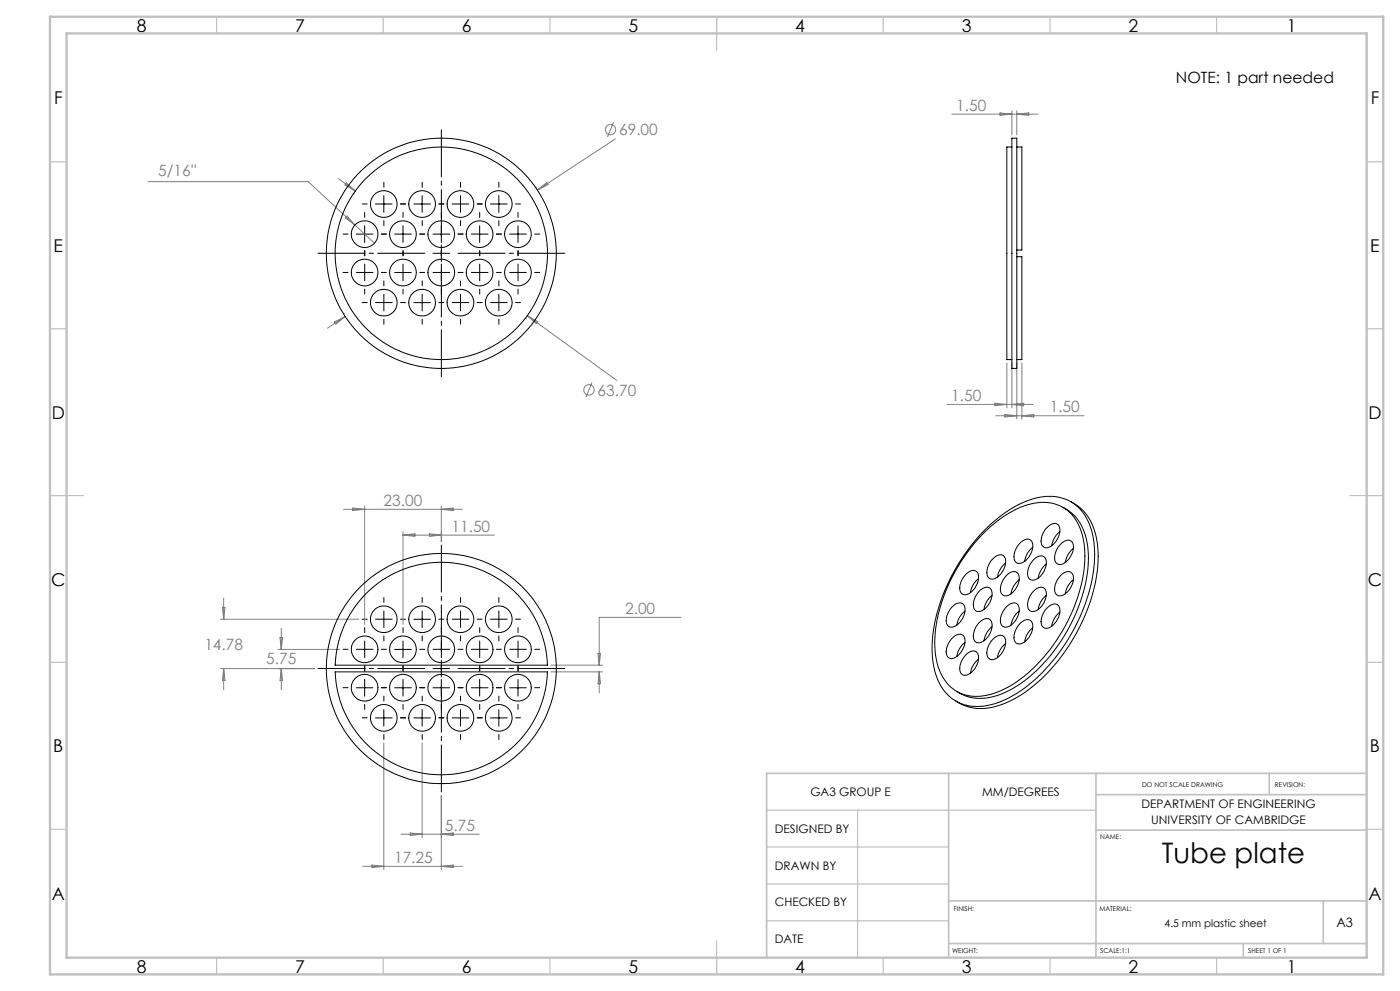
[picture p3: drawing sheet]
<svg xmlns="http://www.w3.org/2000/svg" width="420mm" height="297mm" viewBox="0 0 420 297" stroke-linecap="round" stroke-linejoin="round" font-family="sans-serif">
<g fill="none" stroke="#808080" stroke-width=".3">
<path d="M184 36.6l-1.8 4.5M285.6 34.2h25.8M300 33.8l3.6 .4-3.6 .4zM303.6 33.2v7.2M305 33.2v7.2M305 34.2l3.6-.4v.8zM44.4 54.4h48.1l19.8 18.5M101.5 53.5l5.1 3.8M103.9 54.9l2.7 2.4-3.1-1.8zM106 58.1h.1M160.7 56.2h.1M161.2 57l2.8-2.3 .4 .6z"/>
<path d="M184.6 41.6l-23.4 15.4M104.1 64.7l2.4 2.7-2.9-2.1zM100.4 96.5l3.1-1.6-2.7 2.2zM103 94h.1M103.5 94.9l-5.3 3.5M157.6 95.4h.1M158.2 94.6l26.8 19.4M158.2 94.6l3.1 1.8-.4 .6zM177.6 114.6l-1.8 4.5M302 108.8v13.4M303.6 108.8v13.4M305 108.8v16.8"/>
<path d="M306.6 108.8v16.8M284.1 121.2h25.8M298.5 120.9l3.5 .3-3.5 .4zM298.7 124.6h26.5M301.5 124.2l3.5 .4-3.5 .4zM303.6 121.2l3.5-.3v.7zM306.6 124.6l3.5-.4v.8zM103 152.6h35.7M105.8 152.3l3.6 .3-3.6 .4zM109.4 151.7v35.4M120.9 159.4v27.7M128.8 160l3.6 .4-3.6 .4z"/>
<path d="M132.4 151.7v10.7M132.4 152.6l3.6-.3v.7zM67.1 179.2v6.4M120.9 160.4h27.4M120.9 160.4l3.6-.4v.8zM66.1 185.6h41.5M66.7 182h.8l-.4 3.6zM83.4 194.6h18.5M84 191.1h.8l-.4 3.5zM84.4 188.3v6.3M165.2 199.4h15.6M179.4 195.8h.8l-.4 3.6z"/>
<path d="M204.3 185h-24.5v14.4M66.1 200.4h28.3M67.1 200.4l.4 3.5h-.8zM67.1 200.4v6.3M84.4 200.4v6.3M84.4 200.4l.4 3.5h-.8zM165.2 201.4h15.6M179.8 201.4v6.3M179.8 201.4l.4 3.5h-.8zM115.1 222.6v38M126.6 222.6v28.4M132.4 238.4v22.2"/>
<path d="M108.8 259.6h29.9M111.6 259.3l3.5 .3-3.5 .4zM120.3 250h23.5M123.1 249.6l3.5 .4-3.5 .4zM132.4 250l3.6-.4v.8zM132.4 259.6l3.6-.3v.7z"/>
<circle cx="183.2" cy="38.8" r="1.55"/>
<circle cx="176.7" cy="116.8" r="1.56"/>
</g>
<path d="M127.4 75.9h-32M132.4 70.9v-32M137.4 75.9h32M132.4 80.9v32M132.4 195.3v-32M127.4 200.3h-32M132.4 205.3v32M137.4 200.3h32" fill="none" stroke="#000" stroke-width=".3" stroke-dasharray="15.2 1.3 1.3 1.3" stroke-dashoffset="1.1"/>
<g fill="none" stroke="#000" stroke-width=".3" stroke-dasharray="15.2 1.3 1.3 1.3">
<path d="M115.2 56.1v-1.5M126.7 56.1v-1.5M138.2 56.1v-1.5M149.7 56.1v-1.5M104.4 70.2h-1.5M109.4 76.7v-1.5M109.4 65.2v-1.5M109.4 75.2v1.5M110.2 61.1h-1.5M114.4 70.2h1.5M115.2 66.1v1.5M115.9 70.2h-1.5"/>
<path d="M120.2 61.1h1.5M120.9 76.7v-1.5M120.9 65.2v-1.5M120.9 75.2v1.5M121.7 61.1h-1.5M125.9 70.2h1.5M126.7 66.1v1.5M127.4 70.2h-1.5M131.7 61.1h1.5M132.4 76.7v-1.5M132.4 65.2v-1.5M132.4 75.2v1.5"/>
<path d="M133.2 61.1h-1.5M137.4 70.2h1.5M138.2 66.1v1.5M138.9 70.2h-1.5M143.2 61.1h1.5M143.9 76.7v-1.5M143.9 65.2v-1.5M143.9 75.2v1.5M144.7 61.1h-1.5M148.9 70.2h1.5M149.7 66.1v1.5M150.4 70.2h-1.5"/>
<path d="M154.7 61.1h1.5M155.4 76.7v-1.5M155.4 65.2v-1.5M155.4 75.2v1.5M160.4 70.2h1.5M104.4 81.7h-1.5M109.4 81.7v-2.5M109.4 81.7h-2.5M109.4 81.7v2.5M109.4 81.7h2.5M109.4 86.7v1.5M110.2 90.7h-1.5"/>
<path d="M114.4 81.7h1.5M115.2 90.7v-2.5M115.2 90.7h-2.5M115.2 90.7v2.5M115.2 90.7h2.5M115.2 85.7v-1.5M115.2 95.7v1.5M120.2 90.7h1.5M120.9 86.7v1.5M125.9 81.7h1.5M126.7 85.7v-1.5M126.7 95.7v1.5"/>
<path d="M131.7 90.7h1.5M132.4 81.7v-2.5M132.4 81.7h-2.5M132.4 81.7v2.5M132.4 81.7h2.5M132.4 86.7v1.5M137.4 81.7h1.5M138.2 90.7v-2.5M138.2 90.7h-2.5M138.2 90.7v2.5M138.2 90.7h2.5M138.2 85.7v-1.5"/>
<path d="M138.2 95.7v1.5M143.2 90.7h1.5M143.9 81.7v-2.5M143.9 81.7h-2.5M143.9 81.7v2.5M143.9 81.7h2.5M143.9 86.7v1.5M148.9 81.7h1.5M149.7 90.7v-2.5M149.7 90.7h-2.5M149.7 90.7v2.5M149.7 90.7h2.5"/>
<path d="M149.7 85.7v-1.5M149.7 95.7v1.5M154.7 90.7h1.5M155.4 81.7v-2.5M155.4 81.7h-2.5M155.4 81.7v2.5M155.4 81.7h2.5M155.4 86.7v1.5M160.4 81.7h1.5M104.4 194.6h-1.5M109.4 194.6v-2.5M109.4 194.6h-2.5"/>
<path d="M109.4 194.6v2.5M109.4 194.6h2.5M109.4 189.6v-1.5M109.4 199.6v1.5M110.2 185.6h-1.5M114.4 194.6h1.5M115.2 185.6v-2.5M115.2 185.6h-2.5M115.2 185.6v2.5M115.2 185.6h2.5M115.2 180.6v-1.5M115.2 190.6v1.5"/>
<path d="M120.2 185.6h1.5M120.9 189.6v-1.5M120.9 199.6v1.5M125.9 194.6h1.5M126.7 180.6v-1.5M126.7 190.6v1.5M131.7 185.6h1.5M132.4 194.6v-2.5M132.4 194.6h-2.5M132.4 194.6v2.5M132.4 194.6h2.5M132.4 189.6v-1.5"/>
<path d="M132.4 199.6v1.5M137.4 194.6h1.5M138.2 185.6v-2.5M138.2 185.6h-2.5M138.2 185.6v2.5M138.2 185.6h2.5M138.2 180.6v-1.5M138.2 190.6v1.5M143.2 185.6h1.5M143.9 194.6v-2.5M143.9 194.6h-2.5M143.9 194.6v2.5"/>
<path d="M143.9 194.6h2.5M143.9 189.6v-1.5M143.9 199.6v1.5M148.9 194.6h1.5M149.7 185.6v-2.5M149.7 185.6h-2.5M149.7 185.6v2.5M149.7 185.6h2.5M149.7 180.6v-1.5M149.7 190.6v1.5M154.7 185.6h1.5M155.4 194.6v-2.5"/>
<path d="M155.4 194.6h-2.5M155.4 194.6v2.5M155.4 194.6h2.5M155.4 189.6v-1.5M155.4 199.6v1.5M160.4 194.6h1.5M104.4 206.1h-1.5M109.4 201.1v-1.5M109.4 211.1v1.5M110.2 215.1h-1.5M114.4 206.1h1.5M115.2 210.1v-1.5"/>
<path d="M115.9 206.1h-1.5M120.2 215.1h1.5M120.9 201.1v-1.5M120.9 211.1v1.5M121.7 215.1h-1.5M125.9 206.1h1.5M126.7 210.1v-1.5M127.4 206.1h-1.5M131.7 215.1h1.5M132.4 201.1v-1.5M132.4 211.1v1.5M133.2 215.1h-1.5"/>
<path d="M137.4 206.1h1.5M138.2 210.1v-1.5M138.9 206.1h-1.5M143.2 215.1h1.5M143.9 201.1v-1.5M143.9 211.1v1.5M144.7 215.1h-1.5M148.9 206.1h1.5M149.7 210.1v-1.5M150.4 206.1h-1.5M154.7 215.1h1.5M155.4 201.1v-1.5"/>
<path d="M155.4 211.1v1.5M160.4 206.1h1.5M115.2 220.1v1.5M126.7 220.1v1.5M138.2 220.1v1.5M149.7 220.1v1.5"/>
</g>
<g fill="none" stroke="#000" stroke-width=".3">
<path d="M115.1 58.6v5M126.6 58.6v5M138.1 58.6v5M149.6 58.6v5M303.6 41.4h1.4v69h-1.4zM303.6 44.1h-1.6v63.7h1.6M305 44.1h1.6v30.8h-1.6M106.9 70.2h5M109.4 67.7v5M112.6 61.1h5.1M118.4 70.2h5M120.9 67.7v5"/>
<path d="M120.9 79.2v5M124.1 61.1h5.1M129.9 75.9h5M129.9 70.2h5M132.4 67.7v5M132.4 73.4v5M135.6 61.1h5.1M141.4 70.2h5M143.9 67.7v5M147.1 61.1h5.1M152.9 70.2h5M155.4 67.7v5"/>
<path d="M305 76.9h1.6v30.9h-1.6M118.4 81.7h5M124.1 90.7h5.1M126.6 88.2v5M295.1 159.8a29.4 29.4 0 0 1 16.2-9.1 11.8 11.8 0 0 1 13.3 9.4 35.5 35.5 0 0 1-2.4 22 49.7 49.7 0 0 1-19 23.4 17.9 17.9 0 0 1-14.3 2.6 13.4 13.4 0 0 1-8.2-11.5 42.5 42.5 0 0 1 6.6-26.6 53.1 53.1 0 0 1 7.8-10.2zM296.1 158.2a30.5 30.5 0 0 1 17.9-9.4 12.5 12.5 0 0 1 13.2 9.5 36.3 36.3 0 0 1-1.6 22.7 54.1 54.1 0 0 1-21 27.1 20 20 0 0 1-15.2 3.1 13.5 13.5 0 0 1-9.2-11 42.2 42.2 0 0 1 4.6-26.2 57.7 57.7 0 0 1 11.3-15.8zM313.7 158.5a2.88 2.88 0 0 1 3.7-1.3 4.7 4.7 0 0 1-1.5 6.1 2.01 2.01 0 0 1-3.4 0 5.2 5.2 0 0 1 1.2-4.8zM318 159.3a6.5 6.5 0 0 0-2.5 4.2M318.9 152a14.1 14.1 0 0 1 7.4 11.8 43.8 43.8 0 0 1-7 26.7 41.9 41.9 0 0 1-19.2 17.6 13.9 13.9 0 0 1-13.1-.9M321.3 150.4a15.3 15.3 0 0 1 7.9 12.8 47.9 47.9 0 0 1-7.9 29.2 45.1 45.1 0 0 1-20 18.5 14.8 14.8 0 0 1-14.5-.8M110.5 177.2a31.8 31.8 0 0 1 34-6.3 31.8 31.8 0 0 1 19.7 28.5h-63.7a32 32 0 0 1 10-22.2zM289.7 172.2a2.33 2.33 0 0 1 3.5-.6 5.3 5.3 0 0 1-3.9 6.7 2.11 2.11 0 0 1-1.3-3l.5-1.4z"/>
<path d="M293.5 173.4a6.5 6.5 0 0 0-2.4 4.2M293.7 177.2a2.54 2.54 0 0 1 3.4-.8 4.8 4.8 0 0 1-1.5 5.9 2 2 0 0 1-3.4 .1 5.4 5.4 0 0 1 1.5-5.2zM297.5 167.9a2.88 2.88 0 0 1 3.6-1.3 4.7 4.7 0 0 1-1.5 6 2.01 2.01 0 0 1-3.3 .1 5.2 5.2 0 0 1 1.2-4.8zM297.6 178.4a6.7 6.7 0 0 0-2.4 4.2M301.7 168.7a6.5 6.5 0 0 0-2.4 4.2M301.9 172.5a2.32 2.32 0 0 1 3.5-.6 5.3 5.3 0 0 1-3.5 6.7 1.94 1.94 0 0 1-1.7-2.9l.5-1.5zM305.8 173.7a6.5 6.5 0 0 0-2.5 4.2M306.3 162.5a2.01 2.01 0 0 1 3.3 0 5.6 5.6 0 0 1-3.7 6.4 1.82 1.82 0 0 1-1.7-2.5 6.6 6.6 0 0 1 2.1-3.9zM309.8 164a6.3 6.3 0 0 0-2.4 4.2M310 177.2a2.54 2.54 0 0 1 3.3-.8 4.1 4.1 0 0 1-.5 4.8 3.3 3.3 0 0 1-3.7 1.9 3.6 3.6 0 0 1 0-4.6zM310 167.8a2.33 2.33 0 0 1 3.5-.6 5.3 5.3 0 0 1-2.1 6.1 1.84 1.84 0 0 1-2.3 .4 1.84 1.84 0 0 1-.8-2.3 6.1 6.1 0 0 1 1.7-3.6zM313.9 178.5a6.5 6.5 0 0 0-2.4 4.2"/>
<path d="M313.9 169a6.7 6.7 0 0 0-2.4 4.2M318.1 172.5a2.34 2.34 0 0 1 3.6-.6 5.4 5.4 0 0 1-2.9 6.5 1.77 1.77 0 0 1-2-.3 1.77 1.77 0 0 1-.4-2 6.5 6.5 0 0 1 1.7-3.6zM318.1 163.2a2.32 2.32 0 0 1 3.6-.7 5.4 5.4 0 0 1-2.9 6.5 1.77 1.77 0 0 1-2-.3 1.77 1.77 0 0 1-.4-1.9 6.5 6.5 0 0 1 1.7-3.6zM322 173.7a6.5 6.5 0 0 0-2.4 4.2M322 164.4a6.5 6.5 0 0 0-2.4 4.2M118.4 194.6h5M120.9 192.1v5M124.1 185.6h5.1M126.6 183.1v5M132.4 197.9v5M285.6 191.3a2.34 2.34 0 0 1 3.5-.6 5.2 5.2 0 0 1-3.8 6.7 2.11 2.11 0 0 1-1.3-3l.7-1.9zM285.6 181.9a2.34 2.34 0 0 1 3.5-.6 5.4 5.4 0 0 1-2.8 6.5 1.77 1.77 0 0 1-2-.3 1.77 1.77 0 0 1-.4-2 6.5 6.5 0 0 1 1.7-3.6z"/>
<path d="M289.5 192.5a6.5 6.5 0 0 0-2.4 4.2M289.5 183.2a6.3 6.3 0 0 0-2.4 4.2M290 196a2.01 2.01 0 0 1 3.4 0 5.6 5.6 0 0 1-3.7 6.4 1.82 1.82 0 0 1-1.8-2.5 6.6 6.6 0 0 1 2.1-3.9zM293.5 197.6a6.5 6.5 0 0 0-2.4 4.2M293.7 186.6a2.54 2.54 0 0 1 3.4-.9 4.9 4.9 0 0 1-1.5 6.1 2.02 2.02 0 0 1-3.4 0 5.4 5.4 0 0 1 1.5-5.2zM297.6 187.9a6.5 6.5 0 0 0-2.4 4.1M297.8 191.7a2.32 2.32 0 0 1 3.5-.7 5.2 5.2 0 0 1-3.8 6.7 2.07 2.07 0 0 1-1.3-2.9l.5-1.4zM301.7 192.9a6.5 6.5 0 0 0-2.4 4.2M301.9 181.9a2.34 2.34 0 0 1 3.5-.6 5.4 5.4 0 0 1-2.8 6.5 1.77 1.77 0 0 1-2-.3 1.77 1.77 0 0 1-.5-2 6.5 6.5 0 0 1 1.8-3.6zM305.8 183.2a6.3 6.3 0 0 0-2.5 4.2M305.9 187a2.33 2.33 0 0 1 3.6-.7 5.3 5.3 0 0 1-3.9 6.7 2.11 2.11 0 0 1-1.3-2.9l.5-1.4zM309.8 188.2a6.3 6.3 0 0 0-2.4 4.2"/>
<path d="M313.7 182.6a2.88 2.88 0 0 1 3.7-1.2 4.7 4.7 0 0 1-1.5 6 2.01 2.01 0 0 1-3.4 0 5.2 5.2 0 0 1 1.2-4.8zM318 183.5a6.5 6.5 0 0 0-2.5 4.2M100.5 201.4h63.7a31.9 31.9 0 0 1-31.8 30.8 31.9 31.9 0 0 1-31.9-30.8zM106.9 206.1h5M109.4 203.6v5M112.6 215.2h5.1M115.1 212.7v4.9M118.4 206.1h5M120.9 203.6v5M124.1 215.2h5.1M126.6 212.7v4.9M129.9 200.4h5"/>
<path d="M129.9 206.1h5M132.4 203.6v5M135.6 215.2h5.1M138.1 212.7v4.9M141.4 206.1h5M143.9 203.6v5M147.1 215.2h5.1M149.6 212.7v4.9M152.9 206.1h5M155.4 203.6v5"/>
<circle cx="109.4" cy="70.2" r="4"/>
<circle cx="115.2" cy="61.2" r="4"/>
<circle cx="120.9" cy="70.2" r="4"/>
<circle cx="126.6" cy="61.2" r="4"/>
<circle cx="132.4" cy="70.2" r="4"/>
<circle cx="132.4" cy="75.9" r="34.5"/>
<circle cx="132.4" cy="75.9" r="31.9"/>
<circle cx="138.1" cy="61.2" r="4"/>
<circle cx="143.9" cy="70.2" r="4"/>
<circle cx="149.6" cy="61.2" r="4"/>
<circle cx="155.4" cy="70.2" r="4"/>
<circle cx="109.4" cy="81.7" r="4"/>
<circle cx="115.2" cy="90.7" r="4"/>
<circle cx="120.9" cy="81.7" r="4"/>
<circle cx="126.6" cy="90.7" r="4"/>
<circle cx="132.4" cy="81.7" r="4"/>
<circle cx="138.1" cy="90.7" r="4"/>
<circle cx="143.9" cy="81.7" r="4"/>
<circle cx="149.6" cy="90.7" r="4"/>
<circle cx="155.4" cy="81.7" r="4"/>
<circle cx="109.4" cy="194.6" r="4"/>
<circle cx="115.2" cy="185.6" r="4"/>
<circle cx="120.9" cy="194.6" r="4"/>
<circle cx="126.6" cy="185.6" r="4"/>
<circle cx="132.4" cy="194.6" r="4"/>
<circle cx="138.1" cy="185.6" r="4"/>
<circle cx="143.9" cy="194.6" r="4"/>
<circle cx="149.6" cy="185.6" r="4"/>
<circle cx="155.4" cy="194.6" r="4"/>
<circle cx="109.4" cy="206.1" r="4"/>
<circle cx="115.2" cy="215.1" r="4"/>
<circle cx="120.9" cy="206.1" r="4"/>
<circle cx="126.6" cy="215.1" r="4"/>
<circle cx="132.4" cy="206.1" r="4"/>
<circle cx="132.4" cy="200.4" r="34.5"/>
<circle cx="138.1" cy="215.1" r="4"/>
<circle cx="143.9" cy="206.1" r="4"/>
<circle cx="149.6" cy="215.1" r="4"/>
<circle cx="155.4" cy="206.1" r="4"/>
</g>
<g fill="none" stroke="#c0c0c0" stroke-width=".35">
<path d="M65 5v5M115 5v5M165 5v5M215 5v10M265 5v5M315 5v5M365 5v5M15 48.5h5M410 48.5h5M15 98.5h5M410 98.5h5M15 148.5h10"/>
<path d="M405 148.5h10M15 198.5h5M410 198.5h5M15 248.5h5M230 242.8h98.8M230 253.9h54.6M257.3 242.8v44.2M410 248.5h5M230 264.9h54.6M230 276h54.6M65 287v5M115 287v5"/>
<path d="M165 287v5M215 282v10M265 287v5M315 287v5M365 287v5"/>
</g>
<path d="M284.6 231.8v55.2M328.8 231.8v55.2M328.8 238.2h81.2M380.8 231.8v6.4M410 231.8h-180v55.2M328.8 248.8h81.2M284.6 270h125.4M397 270v12.8M284.6 282.8h125.4M373 282.8v4.2" fill="none" stroke="#c0c0c0" stroke-width=".5"/>
<path d="M15 5h400v287h-400zM20 10h390v277h-390z" fill="none" stroke="#c0c0c0" stroke-width=".7"/>
<text font-size="8.5" x="348.5" y="258.8">Tube plate</text>
<g font-size="5.3">
<text x="41" y="9.5">8</text>
<text x="88.5" y="9.5">7</text>
<text x="138.5" y="9.5">6</text>
<text x="188.5" y="9.5">5</text>
<text x="238.5" y="9.5">4</text>
<text x="288.5" y="9.5">3</text>
<text x="338.5" y="9.5">2</text>
<text x="386" y="9.5">1</text>
<text x="16.2" y="31.3">F</text>
<text x="411.2" y="31.3">F</text>
<text x="16.1" y="75.5">E</text>
<text x="411.1" y="75.5">E</text>
<text x="15.5" y="125.5">D</text>
<text x="410.5" y="125.5">D</text>
<text x="15.4" y="175.5">C</text>
<text x="410.4" y="175.5">C</text>
<text x="16" y="225.5">B</text>
<text x="411" y="225.5">B</text>
<text x="15.5" y="269.8">A</text>
<text x="410.5" y="269.8">A</text>
<text x="41" y="291.5">8</text>
<text x="88.5" y="291.5">7</text>
<text x="138.5" y="291.5">6</text>
<text x="188.5" y="291.5">5</text>
<text x="238.5" y="291.5">4</text>
<text x="288.5" y="291.5">3</text>
<text x="338.5" y="291.5">2</text>
<text x="386" y="291.5">1</text>
</g>
<text font-size="4.7" x="352.8" y="25">NOTE: 1 part needed</text>
<g font-size="4.7" fill="#808080">
<text x="286.9" y="33.2">1.50</text>
<text x="185.7" y="40.5">69.00</text>
<text x="47.4" y="52.8">5/16''</text>
<text x="179.3" y="118.5">63.70</text>
<text x="285.4" y="120.2">1.50</text>
<text x="314.9" y="123.6">1.50</text>
<text x="115.1" y="151.6">23.00</text>
<text x="135.4" y="159.3">11.50</text>
<text x="187.5" y="184">2.00</text>
<text x="61.3" y="195">14.78</text>
<text x="79.9" y="199">5.75</text>
<text x="133.5" y="249">5.75</text>
<text x="118.2" y="258.6">17.25</text>
</g>
<text font-size="3.9" x="400.9" y="277.8">A3</text>
<g font-size="3.5">
<text x="243.1" y="238.6">GA3 GROUP E</text>
<text x="294.6" y="238.6">MM/DEGREES</text>
<text x="342.4" y="242.3">DEPARTMENT OF ENGINEERING</text>
<text x="232.5" y="249.6">DESIGNED BY</text>
<text x="345.4" y="246.8">UNIVERSITY OF CAMBRIDGE</text>
<text x="232.5" y="260.7">DRAWN BY</text>
<text x="232.5" y="271.4">CHECKED BY</text>
<text x="232.5" y="282.8">DATE</text>
</g>
<text font-size="3.2" x="349.4" y="277.8">4.5 mm plastic sheet</text>
<g font-size="2">
<text x="342.6" y="236">DO NOT SCALE DRAWING</text>
<text x="382.5" y="236">REVISION:</text>
<text x="330.1" y="251.4">NAME:</text>
<text x="286.2" y="272.9">FINISH:</text>
<text x="329.8" y="272.9">MATERIAL:</text>
<text x="285.6" y="285.5">WEIGHT:</text>
<text x="330.1" y="285.6">SCALE:1:1</text>
<text x="374.5" y="285.6">SHEET 1 OF 1</text>
</g>
</svg>
